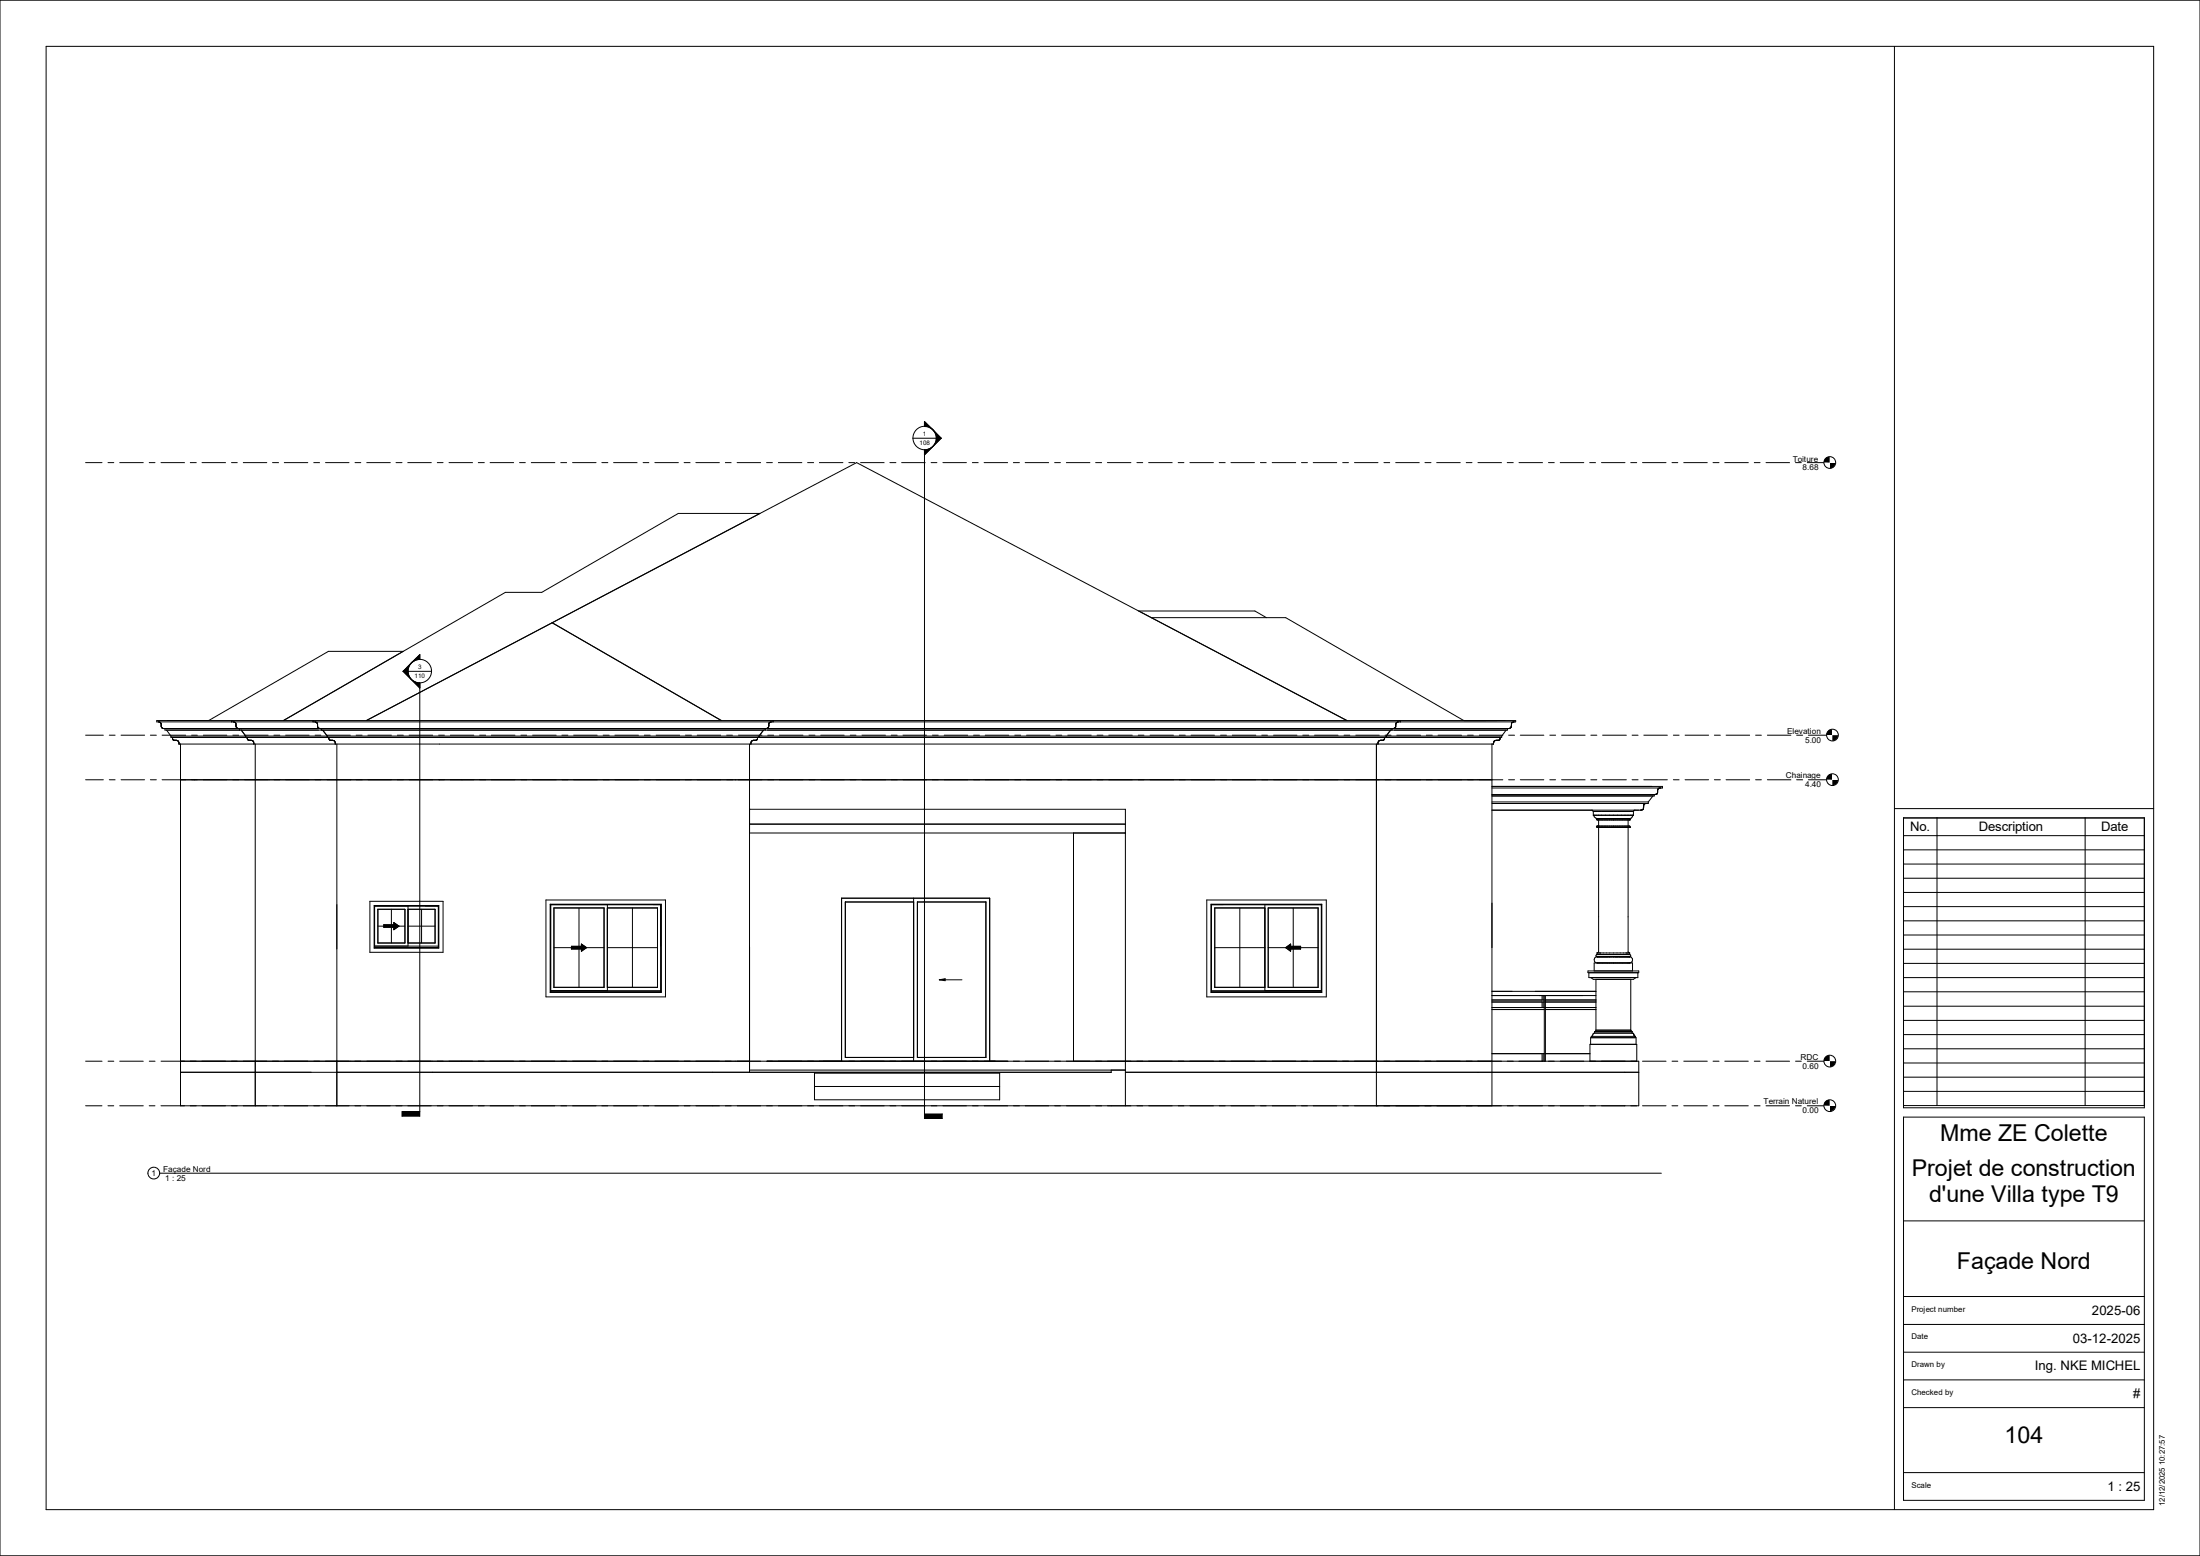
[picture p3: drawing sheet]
<svg xmlns="http://www.w3.org/2000/svg" width="420mm" height="297mm" viewBox="0 0 420 297" stroke-linecap="round" stroke-linejoin="round" font-family="sans-serif">
<path d="M73.3 176.1h2.9v1.3h-2.9zM109.1 180.2h2.9v1.3h-2.9zM179.3 186.8h1.1v.4h-1.1zM245.4 180.2h2.9v1.3h-2.9zM348.1 209.9h1.2v1.2h-1.2zM349.3 211.1h1.1v1h-1.1z" fill="#000"/>
<g fill="none" stroke="#000" stroke-width=".19">
<path d="M105.4 118.9l32.3 18.6M105.4 118.9l-35.5 18.6 75.2-39.5h-15.6l-26.1 15.1h-6.9l-42.4 24.4 22.9-13.2h-14.3l-22.9 13.2M105.4 118.9l58.1-30.6 93.6 49.2M217.4 116.6h22.2l2.2 1.3M219.8 117.9h25.6l34 19.6M29.9 137.5h259.4v.3h-259.4zM30.4 137.8l.3 .2 .1 .8M30.7 138.1h.1M30.8 138.8h.1M31.5 139.1v.3h256.3v-.3M31.8 139.4l.8 1.1M44.2 137.5v.3"/>
<path d="M44.6 137.8l.4 .2 .1 .8 .4 .3M45.8 139.1v.3M46.1 139.4l.8 1.1v.3M59.8 137.5v.3M60.2 137.8l.3 .2 .2 .9 .3 .2M60.6 138.1h.1M60.7 138.8h.1M60.8 138.9v.1M61.3 139.1v.3M61.6 139.4l.9 1.1v.3M145.8 139.4l-.9 1.1v.3M146 139.1v.3"/>
<path d="M146.5 139h.1M146.5 139l-.2 .1M147.2 137.8l-.4 .2-.1 .8-.2 .2M147.6 137.5v.3M265.5 139.4l-.9 1.1v.3M265.7 139.1v.3M266.9 137.8l-.4 .3-.1 .8-.4 .2M267.3 137.5v.3M287.5 139.4l-.8 1.1M288.9 137.8l-.4 .3v.7l-.4 .3h-256.9l-.4-.3M32.6 140.5h254.1M32.6 140.5v.3h254.1v-.3"/>
<path d="M32.9 140.8l.2 .5 .9 .2 .2 .5h250.9l.1-.5 .4-.2h.5l.2-.2 .1-.3M34.5 142v69.1h278.3v-8.5h-278.3M34.5 148.8h250.3M47.2 140.8v.2l.3 .3 .6 .1a.5 .5 0 0 1 .4 .6M48.7 142v69.1M62.7 140.8l.2 .4M62.8 141.1l.2 .2 .8 .1 .2 .6M64.3 142v69.1M143.1 142v62.7M143.1 154.5h71.7v56.6M143.1 159h71.7M143.1 157.3h71.7"/>
<path d="M143.7 141.4h.1M143.7 141.4l-.3 .2-.1 .4M144.6 140.8l-.1 .4-.8 .2M204.9 159v43.6M262.8 142v69.1M264.3 140.8v.3l-.2 .2h-.6l-.3 .2-.1 .5M284.8 142v69.1M284.8 151.7h31M284.8 153.1h29.9M284.8 150.1h32.6v.3h-32.6M285.5 141.4h.1M303.9 154.6l.2 .3"/>
<path d="M304.2 154.9h7.6v.7h-7.6zM304.3 155.6v.3l.6 .4M304.9 156.3h.1M304.9 157.7h.1M304.9 156.3h6.2M304.9 156.3h-.1l.1 .2h6.2M304.9 157.7h-.1l.1 .2h6.2M304.9 157.7h6.2l.1 .2h-.1M305.2 157.9v23.8l-.3 .2M305.2 156.5v1.2M310.8 156.5v1.2M310.8 157.9v23.8l.1 .2h.2"/>
<path d="M311.1 156.5h.1M311.1 157.9h.1M311.1 156.3l.1 .1-.1 .1M311.7 155.6l-.3 .6-.3 .1M312.1 154.6l-.2 .1v.2M313.8 154.1l-.1 .1M314.1 153.4l-.3 .2-.1 .9-.4 .1h-28.5M314.7 153.1v.3h-29.9M315.6 151.9l-.9 1.2M315.8 151.7v.2h-31M316.8 150.4l-.3 .3-.1 .7a.44 .44 0 0 1-.6 .3M70.6 172h14v9.8h-14z"/>
<path d="M71.4 172.8h12.4v8.2h-12.4zM71.5 172.9h12.2v8h-12.2zM72.1 173.6h5.2v6.4h-5.2zM72.1 176.8h1.2M73.3 176.5h1.9v-.4l1 .7-1 .7v-.5h-1.9zM74.7 173.6v2.9M74.7 177v3M76.2 176.8h1.1M77.9 173.6h5.2v6.4h-5.2M77.9 172.9v7.7M77.9 176.8h5.2M80.5 173.6v6.4"/>
<path d="M104.2 171.8h22.8v18.5h-22.8zM105 172.6h21.2v16.8h-21.2zM105.1 172.7h21.1v16.7h-21.1zM105.7 173.3h9.6v15.2h-9.6zM110.5 173.3v7.3M116 173.3h9.5v15.2h-9.5M116 172.7v16.4M120.7 173.3v15.2M174.4 171.4v31.2M174.4 172.2h-13v29.6h13M175.1 172.2h13.1v29.6h-13.1zM230.4 171.8h22.8v18.5h-22.8z"/>
<path d="M231.2 172.6h21.1v16.8h-21.1zM231.3 172.7h21v16.7h-21zM236.7 173.3v15.2M241.5 173.3h-9.6v15.2h9.6M241.5 172.7v16.4M242.1 173.3h9.5v15.2h-9.5zM246.9 173.3v7.3M71.5 180.6h12.2M105.1 189.1h21.1M105.7 180.9h3.4M109.1 180.6h1.9v-.4l1 .7-1 .7v-.5h-1.9zM110.5 181.1v7.4"/>
<path d="M112 180.9h3.3M116 180.9h9.5M179.3 187l1.1-.2v.4zM179.3 187h4.3M231.3 189.1h21M231.9 180.9h9.6M242.1 180.9h3.3M245.4 180.9l1-.7v.4h1.9v.5h-1.9v.5zM246.9 181.1v7.4M248.3 180.9h3.3M284.8 190h19.9M284.8 192.7h10"/>
<path d="M284.8 190.9h10M284.8 191.3h10M284.8 192.3h10M284.8 189.2h19.9M294.4 190v.9M294.4 191.3v1M294.6 190v.9M294.6 191.3v1M294.8 190v12.6M295 192.7h9.7M295 190v12.6M295 190.9h9.7"/>
<path d="M295 191.3h9.7M295 192.3h9.7M303.1 185.3h9.7v.4h-9.7zM303.3 185.7v.9h9.4v-.9M303.7 199.3v-1.2h8.6v1.2M303.7 186.6l.5 .3h7.6l.5-.3M303.8 197.8h8.4M303.8 197.8v.3M304.3 185.3v-1.5h7.4v1.5M304.4 197.2h7.2M304.4 197.2v-.3h7.2v.3M304.4 197.2l-.6 .6"/>
<path d="M304.7 196.6h6.6M304.7 186.9v9.7M304.7 196.6l-.2 .3M304.9 181.9v.3M304.9 182.6a.59 .59 0 0 0-.6 .6 .59 .59 0 0 0 .6 .6M304.9 181.9h6.2M311.1 181.9v.3M311.1 182.2h-6.3l-.1 .2 .2 .2M311.1 182.2l.2 .3-.1 .1h-6.3M311.1 182.6a.59 .59 0 0 1 .6 .6 .59 .59 0 0 1-.6 .6M311.3 186.9v9.7M311.3 196.6l.1 .3"/>
<path d="M311.6 197.2l.6 .6M312.2 197.8v.3M143.1 204.3h71.7M155.5 204.9h35.3v5h-35.3zM155.5 207.4h35.3M160.7 202.6v-31.2h28.2v31.2M212.1 204.3v.4h-177.6M214.8 204.7h98M284.8 201.1h10M294.4 201.1v1.5M294.6 201.1v1.5M295 201.1h8.5"/>
<path d="M303.5 202.6v-3.3h9v3.3"/>
<circle cx="349.3" cy="211.1" r="1.12"/>
</g>
<g fill="#fff">
<path d="M336.7 209.4h10.4v1.7h-10.4z"/>
<path d="M344.1 211h3.1v1.8h-3.1z"/>
</g>
<g fill="none" stroke="#000" stroke-width=".19">
<path d="M16.3 211.1h3.2M20.6 211.1h1.1M22.9 211.1h4.4M28.5 211.1h1.1M30.7 211.1h4.5M36.3 211.1h1.2M38.6 211.1h4.5M44.2 211.1h1.1M46.4 211.1h4.5M52 211.1h1.2M54.3 211.1h4.5M59.9 211.1h1.1"/>
<path d="M62.1 211.1h4.5M67.8 211.1h1.1M70 211.1h4.5M75.6 211.1h1.2M77.9 211.1h4.4M83.5 211.1h1.1M85.7 211.1h4.5M91.3 211.1h1.2M93.6 211.1h4.4M99.2 211.1h1.1M101.4 211.1h4.5M107.1 211.1h1.1"/>
<path d="M109.3 211.1h4.5M114.9 211.1h1.1M117.1 211.1h4.5M122.8 211.1h1.1M125 211.1h4.5M130.6 211.1h1.1M132.8 211.1h4.5M138.5 211.1h1.1M140.7 211.1h4.5M146.3 211.1h1.1M148.6 211.1h4.5M154.2 211.1h1.1"/>
<path d="M156.4 211.1h4.5M162.1 211.1h1.1M164.3 211.1h4.5M169.9 211.1h1.1M172.1 211.1h4.5M177.8 211.1h1.1M180 211.1h4.5M185.6 211.1h1.1M187.9 211.1h4.5M193.5 211.1h1.1M195.7 211.1h4.5M201.3 211.1h1.1"/>
<path d="M203.6 211.1h4.5M209.2 211.1h1.1M211.4 211.1h4.5M217 211.1h1.1M219.3 211.1h4.5M224.9 211.1h1.1M227.2 211.1h4.4M232.7 211.1h1.2M235 211.1h4.5M240.6 211.1h1.1M242.9 211.1h4.5M248.5 211.1h1.1"/>
<path d="M250.7 211.1h4.5M256.3 211.1h1.1M258.6 211.1h4.5M264.2 211.1h1.1M266.4 211.1h4.5M272 211.1h1.2M274.3 211.1h4.5M279.9 211.1h1.1M282.2 211.1h4.4M287.7 211.1h1.2M290 211.1h4.5M295.6 211.1h1.1"/>
<path d="M297.9 211.1h4.4M303.5 211.1h1.1M305.7 211.1h4.5M311.3 211.1h1.2M313.6 211.1h4.5M319.2 211.1h1.1M321.4 211.1h4.5M327 211.1h1.2M329.3 211.1h4.5M334.9 211.1h1.1M337.1 211.1h4.5M342.8 211.1h1.1"/>
<path d="M345 211.1h3.1"/>
<circle cx="349.8" cy="148.8" r="1.12"/>
</g>
<path d="M348.7 147.7h1.1v1.1h-1.1zM349.8 148.8h1.1v1.1h-1.1z" fill="#000"/>
<g fill="#fff">
<path d="M341 147.2h6.6v1.7h-6.6z"/>
<path d="M344.6 148.8h3v1.8h-3z"/>
</g>
<g fill="none" stroke="#000" stroke-width=".19">
<path d="M16.3 148.8h3.4M20.9 148.8h1.1M23.1 148.8h4.5M28.7 148.8h1.1M30.9 148.8h4.5M36.6 148.8h1.1M38.8 148.8h4.5M44.4 148.8h1.2M46.7 148.8h4.5M52.3 148.8h1.1M54.5 148.8h4.5M60.2 148.8h1.1"/>
<path d="M62.4 148.8h4.5M68 148.8h1.1M70.2 148.8h4.5M75.9 148.8h1.1M78.1 148.8h4.5M83.7 148.8h1.1M86 148.8h4.5M91.6 148.8h1.1M93.8 148.8h4.5M99.4 148.8h1.1M101.7 148.8h4.5M107.3 148.8h1.1"/>
<path d="M109.5 148.8h4.5M115.1 148.8h1.2M117.4 148.8h4.5M123 148.8h1.1M125.3 148.8h4.5M130.9 148.8h1.1M133.1 148.8h4.5M138.7 148.8h1.1M141 148.8h4.5M146.6 148.8h1.1M148.8 148.8h4.5M154.4 148.8h1.2"/>
<path d="M156.7 148.8h4.5M162.3 148.8h1.1M164.5 148.8h4.5M170.1 148.8h1.2M172.4 148.8h4.5M178 148.8h1.1M180.3 148.8h4.4M185.8 148.8h1.2M188.1 148.8h4.5M193.7 148.8h1.2M196 148.8h4.4M201.6 148.8h1.1"/>
<path d="M203.8 148.8h4.5M209.4 148.8h1.2M211.7 148.8h4.5M217.3 148.8h1.1M219.5 148.8h4.5M225.1 148.8h1.2M227.4 148.8h4.5M233 148.8h1.1M235.2 148.8h4.5M240.9 148.8h1.1M243.1 148.8h4.5M248.7 148.8h1.2"/>
<path d="M251 148.8h4.4M256.6 148.8h1.1M258.8 148.8h4.5M264.4 148.8h1.2M266.7 148.8h4.5M272.3 148.8h1.1M274.5 148.8h4.5M280.2 148.8h1.1M282.4 148.8h4.5M288 148.8h1.1M290.2 148.8h4.5M295.9 148.8h1.1"/>
<path d="M298.1 148.8h4.5M303.7 148.8h1.1M305.9 148.8h4.6M311.6 148.8h1.1M313.8 148.8h4.5M319.4 148.8h1.1M321.7 148.8h4.5M327.3 148.8h1.1M329.5 148.8h4.5M335.2 148.8h1.1M337.4 148.8h4.5M343 148.8h1.1"/>
<path d="M345.2 148.8h3.5"/>
<circle cx="349.3" cy="202.5" r="1.12"/>
</g>
<path d="M348.1 201.5h1.2v1.1h-1.2zM349.3 202.6h1.1v1.1h-1.1z" fill="#000"/>
<g fill="#fff">
<path d="M343.7 200.9h3.4v1.7h-3.4z"/>
<path d="M344.1 202.6h3.1v1.7h-3.1z"/>
</g>
<g fill="none" stroke="#000" stroke-width=".19">
<path d="M16.3 202.6h3.2M20.6 202.6h1.1M22.9 202.6h4.4M28.5 202.6h1.1M30.7 202.6h4.5M36.3 202.6h1.2M38.6 202.6h4.5M44.2 202.6h1.1M46.4 202.6h4.5M52 202.6h1.2M54.3 202.6h4.5M59.9 202.6h1.1"/>
<path d="M62.1 202.6h4.5M67.8 202.6h1.1M70 202.6h4.5M75.6 202.6h1.2M77.9 202.6h4.4M83.5 202.6h1.1M85.7 202.6h4.5M91.3 202.6h1.2M93.6 202.6h4.4M99.2 202.6h1.1M101.4 202.6h4.5M107.1 202.6h1.1"/>
<path d="M109.3 202.6h4.5M114.9 202.6h1.1M117.1 202.6h4.5M122.8 202.6h1.1M125 202.6h4.5M130.6 202.6h1.1M132.8 202.6h4.5M138.5 202.6h1.1M140.7 202.6h4.5M146.3 202.6h1.1M148.6 202.6h4.5M154.2 202.6h1.1"/>
<path d="M156.4 202.6h4.5M162.1 202.6h1.1M164.3 202.6h4.5M169.9 202.6h1.1M172.1 202.6h4.5M177.8 202.6h1.1M180 202.6h4.5M185.6 202.6h1.1M187.9 202.6h4.5M193.5 202.6h1.1M195.7 202.6h4.5M201.3 202.6h1.1"/>
<path d="M203.6 202.6h4.5M209.2 202.6h1.1M211.4 202.6h4.5M217 202.6h1.1M219.3 202.6h4.5M224.9 202.6h1.1M227.2 202.6h4.4M232.7 202.6h1.2M235 202.6h4.5M240.6 202.6h1.1M242.9 202.6h4.5M248.5 202.6h1.1"/>
<path d="M250.7 202.6h4.5M256.3 202.6h1.1M258.6 202.6h4.5M264.2 202.6h1.1M266.4 202.6h4.5M272 202.6h1.2M274.3 202.6h4.5M279.9 202.6h1.1M282.2 202.6h4.4M287.7 202.6h1.2M290 202.6h4.5M295.6 202.6h1.1"/>
<path d="M297.9 202.6h4.4M303.5 202.6h1.1M305.7 202.6h4.5M311.3 202.6h1.2M313.6 202.6h4.5M319.2 202.6h1.1M321.4 202.6h4.5M327 202.6h1.2M329.3 202.6h4.5M334.9 202.6h1.1M337.1 202.6h4.5M342.8 202.6h1.1"/>
<path d="M345 202.6h3.1"/>
<circle cx="349.3" cy="88.3" r="1.12"/>
</g>
<path d="M348.1 87.2h1.2v1.1h-1.2zM349.3 88.3h1.1v1.1h-1.1z" fill="#000"/>
<g fill="#fff">
<path d="M342.2 86.7h4.9v1.7h-4.9z"/>
<path d="M344.1 88.3h3.1v1.7h-3.1z"/>
</g>
<g fill="none" stroke="#000" stroke-width=".19">
<path d="M16.3 88.3h3.2M20.6 88.3h1.1M22.9 88.3h4.4M28.5 88.3h1.1M30.7 88.3h4.5M36.3 88.3h1.2M38.6 88.3h4.5M44.2 88.3h1.1M46.4 88.3h4.5M52 88.3h1.2M54.3 88.3h4.5M59.9 88.3h1.1"/>
<path d="M62.1 88.3h4.5M67.8 88.3h1.1M70 88.3h4.5M75.6 88.3h1.2M77.9 88.3h4.4M83.5 88.3h1.1M85.7 88.3h4.5M91.3 88.3h1.2M93.6 88.3h4.4M99.2 88.3h1.1M101.4 88.3h4.5M107.1 88.3h1.1"/>
<path d="M109.3 88.3h4.5M114.9 88.3h1.1M117.1 88.3h4.5M122.8 88.3h1.1M125 88.3h4.5M130.6 88.3h1.1M132.8 88.3h4.5M138.5 88.3h1.1M140.7 88.3h4.5M146.3 88.3h1.1M148.6 88.3h4.5M154.2 88.3h1.1"/>
<path d="M156.4 88.3h4.5M162.1 88.3h1.1M164.3 88.3h4.5M169.9 88.3h1.1M172.1 88.3h4.5M177.8 88.3h1.1M180 88.3h4.5M185.6 88.3h1.1M187.9 88.3h4.5M193.5 88.3h1.1M195.7 88.3h4.5M201.3 88.3h1.1"/>
<path d="M203.6 88.3h4.5M209.2 88.3h1.1M211.4 88.3h4.5M217 88.3h1.1M219.3 88.3h4.5M224.9 88.3h1.1M227.2 88.3h4.4M232.7 88.3h1.2M235 88.3h4.5M240.6 88.3h1.1M242.9 88.3h4.5M248.5 88.3h1.1"/>
<path d="M250.7 88.3h4.5M256.3 88.3h1.1M258.6 88.3h4.5M264.2 88.3h1.1M266.4 88.3h4.5M272 88.3h1.2M274.3 88.3h4.5M279.9 88.3h1.1M282.2 88.3h4.4M287.7 88.3h1.2M290 88.3h4.5M295.6 88.3h1.1"/>
<path d="M297.9 88.3h4.4M303.5 88.3h1.1M305.7 88.3h4.5M311.3 88.3h1.2M313.6 88.3h4.5M319.2 88.3h1.1M321.4 88.3h4.5M327 88.3h1.2M329.3 88.3h4.5M334.9 88.3h1.1M337.1 88.3h4.5M342.8 88.3h1.1"/>
<path d="M345 88.3h3.1"/>
<circle cx="349.8" cy="140.3" r="1.12"/>
</g>
<path d="M348.7 139.2h1.1v1.1h-1.1zM349.8 140.3h1.1v1.1h-1.1z" fill="#000"/>
<g fill="#fff">
<path d="M341.2 138.7h6.4v1.7h-6.4z"/>
<path d="M344.6 140.3h3v1.8h-3z"/>
</g>
<g fill="none" stroke="#000" stroke-width=".19">
<path d="M0 0h420v297h-420zM8.8 8.8h402.3v279.4h-402.3zM361.7 8.8v279.4M174.2 83.7h5.5M176.5 80.5l1.5 1.5-1-.6h-.5zM176.5 80.5l3.2 3.2M178 85.3l-1 .5-.5 .1v127.6h3.4v-.9h-3.4M179.7 83.7l-3.2 3.1M179.7 83.7l-1.6-1.7a2.3 2.3 0 0 1 0 3.2M77 128.1h5.4M77 128.1l3.1 3.2M77 128.1l1.5-1.6a2.3 2.3 0 0 0 0 3.2"/>
<path d="M78.6 129.8l1 .5 .5 .1v82.7h-3.3v-.9h3.3M80.1 125v.9M80.1 125l-3.1 3.1M80.1 125l-1.5 1.4 1-.5h.5M16.3 140.3h3.4M20.9 140.3h1.1M23.1 140.3h4.5M28.7 140.3h1.1M30.9 140.3h4.5M36.6 140.3h1.1M38.8 140.3h4.5M44.4 140.3h1.2"/>
<path d="M46.7 140.3h4.5M52.3 140.3h1.1M54.5 140.3h4.5M60.2 140.3h1.1M62.4 140.3h4.5M68 140.3h1.1M70.2 140.3h4.5M75.9 140.3h1.1M78.1 140.3h4.5M83.7 140.3h1.1M86 140.3h4.5M91.6 140.3h1.1"/>
<path d="M93.8 140.3h4.5M99.4 140.3h1.1M101.7 140.3h4.5M107.3 140.3h1.1M109.5 140.3h4.5M115.1 140.3h1.2M117.4 140.3h4.5M123 140.3h1.1M125.3 140.3h4.5M130.9 140.3h1.1M133.1 140.3h4.5M138.7 140.3h1.1"/>
<path d="M141 140.3h4.5M146.6 140.3h1.1M148.8 140.3h4.5M154.4 140.3h1.2M156.7 140.3h4.5M162.3 140.3h1.1M164.5 140.3h4.5M170.1 140.3h1.2M172.4 140.3h4.5M178 140.3h1.1M180.3 140.3h4.4M185.8 140.3h1.2"/>
<path d="M188.1 140.3h4.5M193.7 140.3h1.2M196 140.3h4.4M201.6 140.3h1.1M203.8 140.3h4.5M209.4 140.3h1.2M211.7 140.3h4.5M217.3 140.3h1.1M219.5 140.3h4.5M225.1 140.3h1.2M227.4 140.3h4.5M233 140.3h1.1"/>
<path d="M235.2 140.3h4.5M240.9 140.3h1.1M243.1 140.3h4.5M248.7 140.3h1.2M251 140.3h4.4M256.6 140.3h1.1M258.8 140.3h4.5M264.4 140.3h1.2M266.7 140.3h4.5M272.3 140.3h1.1M274.5 140.3h4.5M280.2 140.3h1.1"/>
<path d="M282.4 140.3h4.5M288 140.3h1.1M290.2 140.3h4.5M295.9 140.3h1.1M298.1 140.3h4.5M303.7 140.3h1.1M305.9 140.3h4.6M311.6 140.3h1.1M313.8 140.3h4.5M319.4 140.3h1.1M321.7 140.3h4.5M327.3 140.3h1.1"/>
<path d="M329.5 140.3h4.5M335.2 140.3h1.1M337.4 140.3h4.5M343 140.3h1.1M345.2 140.3h3.5M361.7 154.3h49.4M363.4 156.1h46v55.4h-46zM363.4 213.2h46v73.2h-46zM363.4 233h46M363.4 247.5h46M363.4 252.8h46M363.4 258.1h46"/>
<path d="M363.4 263.4h46M363.4 268.7h46M363.4 281.1h46"/>
<circle cx="176.5" cy="83.6" r="2.24"/>
<circle cx="80.1" cy="128.1" r="2.24"/>
</g>
<path d="M176.5 85.3h1.4v1.5h-1.4zM176.5 80.5h1.4v1.4h-1.4zM178.2 82.2h1.5v1.5h-1.5zM178.2 83.7h1.4v1.3h-1.4zM77 126.7h1.4v1.4h-1.4zM77 128.1h1.5v1.6h-1.5zM78.7 129.8h1.4v1.5h-1.4zM78.7 125h1.4v1.4h-1.4zM76.8 212.2h3.3v.9h-3.3zM176.5 212.6h3.4v.9h-3.4z" fill="#000"/>
<g fill="#fff">
<path d="M364.9 282.5h3.8v1.7h-3.8z"/>
<path d="M364.9 264.9h8v1.7h-8z"/>
<path d="M364.9 259.5h6.4v1.7h-6.4z"/>
<path d="M364.9 254.3h3.2v1.6h-3.2z"/>
<path d="M364.9 249h10.3v1.7h-10.3z"/>
</g>
<g fill="none" stroke="#000" stroke-width=".19">
<path d="M363.4 156.1h46v54.9h-46zM363.4 159.5h46M369.8 156.1v54.9M398.1 156.1v54.9M363.4 178.5h46M363.4 175.8h46M363.4 173.1h46M363.4 170.3h46M363.4 167.6h46M363.4 164.9h46M363.4 162.2h46M363.4 197.5h46"/>
<path d="M363.4 194.8h46M363.4 192.1h46M363.4 189.3h46M363.4 186.6h46M363.4 183.9h46M363.4 181.2h46M363.4 208.3h46M363.4 205.6h46M363.4 202.9h46M363.4 200.2h46M30.5 223.9h286.7"/>
<circle cx="29.4" cy="223.9" r="1.12"/>
</g>
<g font-size="4.4">
<text x="370.4" y="217.8">Mme ZE Colette</text>
<text x="365" y="224.5">Projet de construction</text>
<text x="368.3" y="229.4">d'une Villa type T9</text>
<text x="373.6" y="242.3">Façade Nord</text>
<text x="382.7" y="275.5">104</text>
</g>
<g font-size="2.5">
<text x="364.7" y="158.6">No.</text>
<text x="377.8" y="158.6">Description</text>
<text x="401.1" y="158.6">Date</text>
<text x="399.4" y="251">2025-06</text>
<text x="395.7" y="256.3">03-12-2025</text>
<text x="388.4" y="261.6">Ing. NKE MICHEL</text>
<text x="407.3" y="266.9">#</text>
<text x="402.3" y="284.6">1 : 25</text>
</g>
<g font-size="1.6">
<text x="342.2" y="88.1">Toiture</text>
<text x="344.1" y="89.7">8.68</text>
<text x="341.2" y="140.1">Elevation</text>
<text x="344.6" y="141.8">5.00</text>
<text x="340.9" y="148.6">Chainage</text>
<text x="344.6" y="150.3">4.40</text>
<text x="343.7" y="202.4">RDC</text>
<text x="344.1" y="204">0.60</text>
<text x="336.7" y="210.8">Terrain Naturel</text>
<text x="344.1" y="212.5">0.00</text>
<text x="28.9" y="224.5">1</text>
<text x="31.2" y="223.7">Façade Nord</text>
<text x="31.5" y="225.5">1 : 25</text>
</g>
<g font-size="1.5">
<text x="364.9" y="250.4">Project number</text>
<text x="364.9" y="255.7">Date</text>
<text x="364.9" y="260.9">Drawn by</text>
<text x="364.9" y="266.3">Checked by</text>
<text x="364.9" y="283.9">Scale</text>
<text x="413.2" y="287.4" transform="rotate(-90 413.2 287.4)">12/12/2025 10:27:57</text>
</g>
<g font-size="1.2">
<text x="176.2" y="83.2">1</text>
<text x="175.6" y="85">108</text>
<text x="79.2" y="129.5">110</text>
<text x="79.8" y="127.7">3</text>
</g>
</svg>
